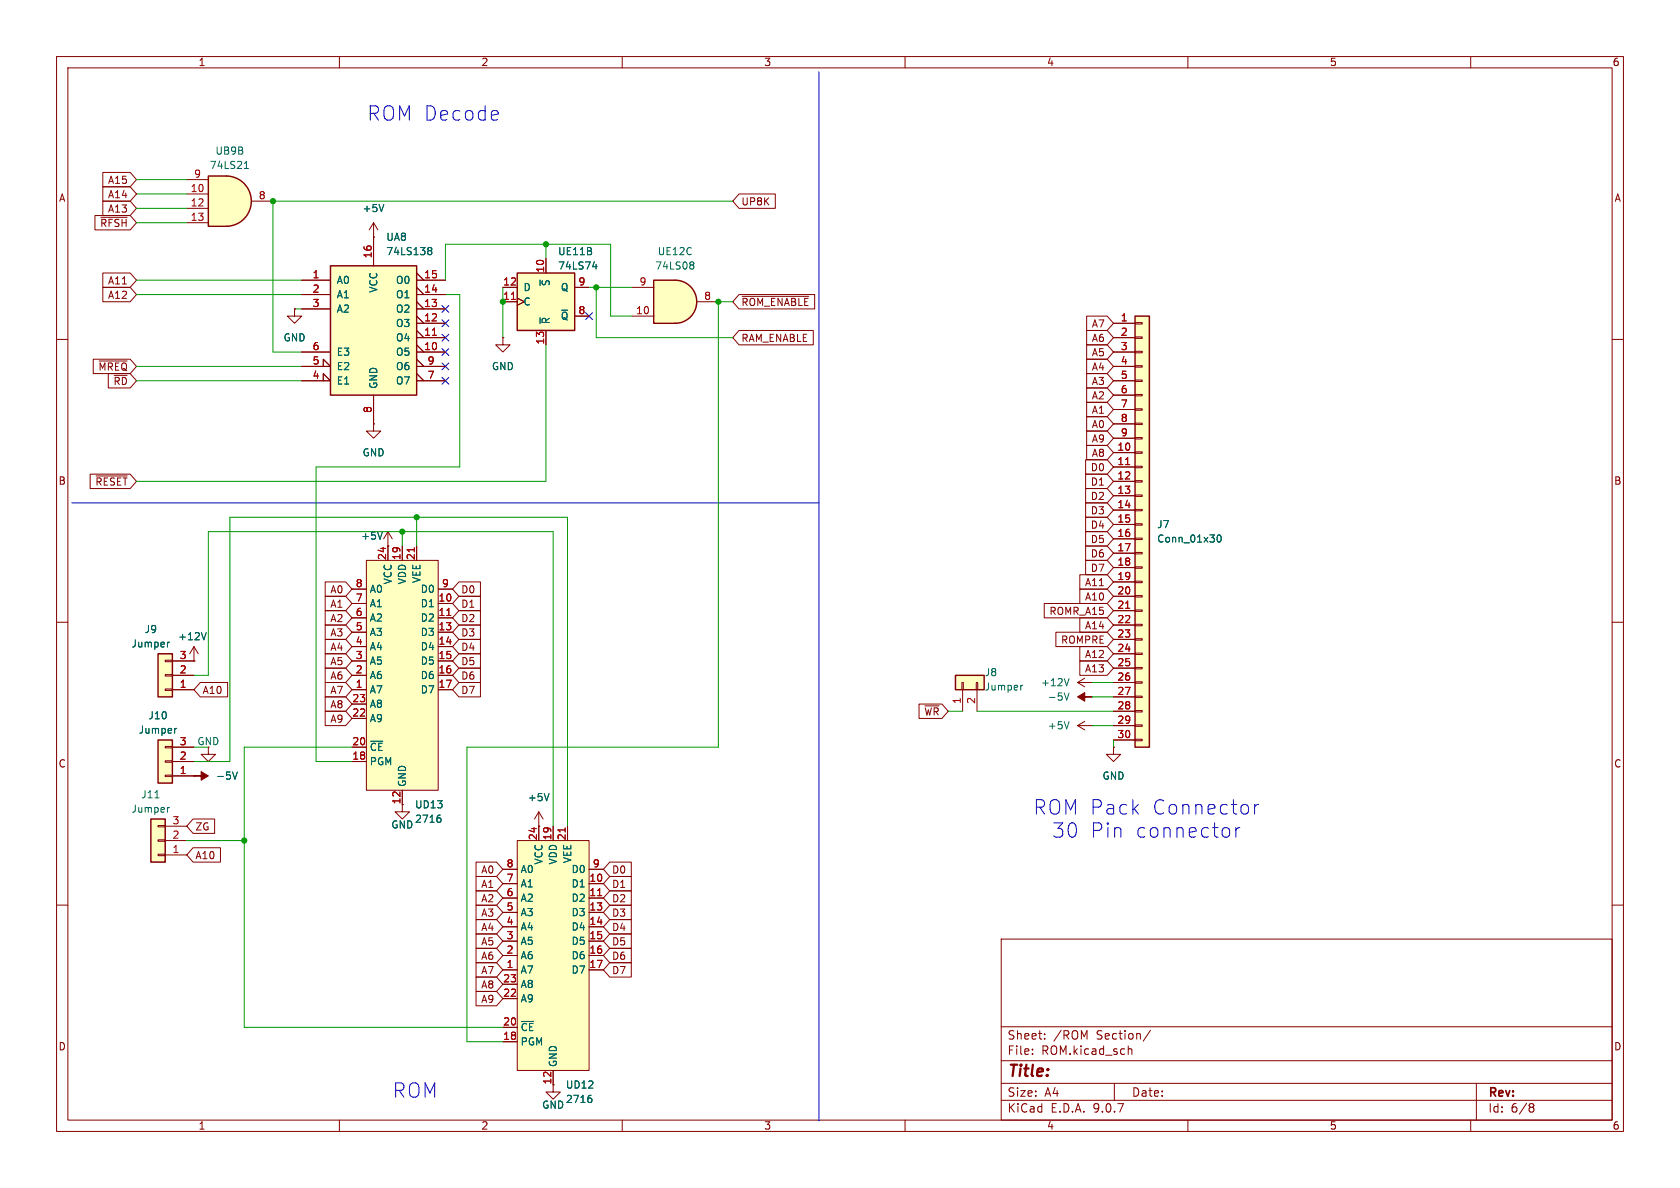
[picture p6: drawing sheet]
<svg xmlns="http://www.w3.org/2000/svg" width="297mm" height="210mm" viewBox="0 0 297 210" stroke-linecap="round" stroke-linejoin="round" font-family="sans-serif">
<g fill="none" stroke="#840000" stroke-width=".18">
<path d="M10 10h277v190h-277zM12 12h273v186h-273zM60 10v2M110 10v2M160 10v2M210 10v2M260 10v2M10 60h2M285 60h2M10 110h2M285 110h2M10 160h2"/>
<path d="M177 166h108v32h-108zM285 160h2M60 198v2M110 198v2M160 198v2M177 194.5h108M177 191.5h108M177 187.5h108M177 181.5h108M182.5 186.3v.1M182.5 185.5v.1M184.7 183.6v.1"/>
<path d="M184.7 182.8v.1M197 191.5v3M199.5 184.9v1.5M199.5 185.5l.2-.1 .3 .1 .1 .9M203.4 182.1l-1.3 2M210 198v2M260 198v2M261 191.5v6.5M270.6 195.1l.4 .1 .2 .2-.3 .3M270.6 195.7h.3M270.9 195.7l.2 .2 .1 .4-.2 .2-.4 .1"/>
</g>
<path d="M27.9 130.8h2.6v7.6h-2.6z" fill="#ffffc2"/>
<path d="M27.9 130.8h2.6v7.6h-2.6z" fill="none" stroke="#840000" stroke-width=".25"/>
<path d="M29.2 137h1.3v.3h-1.3zM29.2 134.5h1.3v.2h-1.3zM29.2 132h1.3v.2h-1.3zM30.5 137.2h3.8M30.5 134.6h3.8M30.5 132.1h3.8" fill="none" stroke="#840000" stroke-width=".18"/>
<path d="M31.2 128.8l-.3 .1" fill="none" stroke="#006464" stroke-width=".18"/>
<path d="M64.8 99.1h12.7v40.6h-12.7z" fill="#ffffc2"/>
<g fill="none" stroke="#840000" stroke-width=".18">
<path d="M52.1 54.6v1.3h1.2l-1.2 1.3-1.3-1.3h1.3M52.1 54.6h.1M88.9 59.7v1.3h1.3l-1.3 1.2-1.3-1.2h1.3M88.9 59.7h.1M64.8 99.1h12.7v40.6h-12.7zM68.6 96.5v2.6M71.1 96.5v2.6M73.7 96.5v2.6M62.2 104.1h2.6M62.2 106.7h2.6M62.2 109.2h2.6M62.2 111.8h2.6"/>
<path d="M62.2 114.3h2.6M62.2 116.8h2.6M62.2 119.4h2.6M77.5 104.1h2.5M77.5 106.7h2.5M77.5 109.2h2.5M77.5 111.8h2.5M77.5 114.3h2.5M77.5 116.8h2.5M77.5 119.4h2.5M62.2 121.9h2.6M62.2 124.5h2.6"/>
<path d="M62.2 127h2.6M62.2 132.1h2.6M62.2 134.6h2.6M71.1 139.7v2.5M77.5 121.9h2.5"/>
</g>
<path d="M73.2 96.8v.7M79 108.8h.7" fill="none" stroke="#a90000" stroke-width=".18"/>
<path d="M77.6 144.1h.2M77.7 144.6l.3 .2v.3l-.3 .3" fill="none" stroke="#006464" stroke-width=".18"/>
<path d="M40 31.1a4.4 4.4 0 0 1 4.4 4.5 4.4 4.4 0 0 1-4.4 4.4z" fill="#ffffc2" stroke="#ffffc2" stroke-width=".18"/>
<path d="M36.8 31.1h3.2v8.9h-3.2z" fill="#ffffc2"/>
<path d="M36.8 31.1h3.2a4.4 4.4 0 0 1 4.4 4.5 4.4 4.4 0 0 1-4.4 4.4h-3.2z" fill="none" stroke="#840000" stroke-width=".25"/>
<g fill="none" stroke="#840000" stroke-width=".18">
<path d="M33 31.8h3.8M33 34.3h3.8M33 36.8h3.8M33 39.4h3.8M44.4 35.6h3.9M66 74.9v1.3h1.3l-1.3 1.3-1.2-1.3h1.2M66 74.9h.1M191.8 119.9l-1.3 .8M190.5 128.3l1.3 .7M190.5 128.3h2.5M190.5 120.7l1.3 .7M190.5 120.7h2.5"/>
<path d="M191.8 127.5l-1.3 .8M193 128.3h.1M193 123.2h.1M193 120.7h.1M196.8 132.1v1.3h1.3l-1.3 1.2-1.2-1.2h1.2M196.8 132.1h.1M95.2 146.1h.1M95.2 143.5l-.7 1.3M95.2 143.5l.8 1.3M95.2 143.5v2.6M97.8 191.8v1.2h1.3l-1.3 1.3-1.3-1.3h1.3"/>
</g>
<path d="M43.2 29.8h.7M43.3 28.8l.3-.3v1.3M189 120l-.4 1.2M188.2 122.5l.4 1.3 .4-1.3M189 127.6l-.4 1.2M97.1 140.3l-.5 1.2" fill="none" stroke="#006464" stroke-width=".18"/>
<path d="M190.5 123.2l1.3-.8v.8h1.2h-1.2v.8z" fill="#840000" stroke="#840000" stroke-width=".18"/>
<path d="M91.4 48.3h10.2v10.1h-10.2z" fill="#ffffc2"/>
<path d="M91.4 48.3h10.2v10.1h-10.2z" fill="none" stroke="#840000" stroke-width=".25"/>
<path d="M88.9 50.8h2.5M88.9 53.3h2.5M91.4 52.7l1.3 .6-1.3 .7M96.5 45.7v2.6M96.5 58.4v2.6M101.6 50.8h2.5M101.6 55.9h2.5" fill="none" stroke="#840000" stroke-width=".18"/>
<path d="M90.4 52.9h.7" fill="none" stroke="#a90000" stroke-width=".18"/>
<path d="M95.5 56.2v1M104.8 47.1h.8M105.4 46.7v.9" fill="none" stroke="#006464" stroke-width=".18"/>
<path d="M168.9 119.4h5.1v2.5h-5.1z" fill="#ffffc2"/>
<path d="M168.9 119.4h5.1v2.5h-5.1z" fill="none" stroke="#840000" stroke-width=".25"/>
<path d="M34.3 137.2h.1M170.1 120.7h.2v1.2h-.2zM170.2 121.9v3.8M172.6 120.7h.2v1.2h-.2zM172.7 121.9v3.8" fill="none" stroke="#840000" stroke-width=".18"/>
<path d="M41.1 136.5l.4 1.2 .5-1.2M180.8 121.1l-.3 .2" fill="none" stroke="#006464" stroke-width=".18"/>
<path d="M34.3 137.2h1.3v-.8l1.2 .8-1.2 .7v-.7z" fill="#840000" stroke="#840000" stroke-width=".18"/>
<path d="M91.4 148.6h12.7v40.6h-12.7z" fill="#ffffc2"/>
<g fill="none" stroke="#840000" stroke-width=".18">
<path d="M36.8 132.1v1.3h1.3l-1.3 1.2-1.2-1.2h1.2M88.9 153.7h2.5M88.9 156.2h2.5M88.9 158.8h2.5M91.4 148.6h12.7v40.6h-12.7zM95.2 146.1v2.5M97.8 146.1v2.5M100.3 146.1v2.5M104.1 153.7h2.6M104.1 156.2h2.6M104.1 158.8h2.6M88.9 161.3h2.5"/>
<path d="M88.9 163.8h2.5M88.9 166.4h2.5M88.9 168.9h2.5M88.9 171.5h2.5M88.9 174h2.5M88.9 176.5h2.5M104.1 161.3h2.6M104.1 163.8h2.6M104.1 166.4h2.6M104.1 168.9h2.6M104.1 171.5h2.6M88.9 181.6h2.5"/>
<path d="M88.9 184.2h2.5M97.8 189.2v2.6"/>
</g>
<path d="M99.9 146.4v.7M105.7 158.3h.7" fill="none" stroke="#a90000" stroke-width=".18"/>
<path d="M104.3 193.6h.2M104.4 194.1l.2 .2v.3l-.2 .3" fill="none" stroke="#006464" stroke-width=".18"/>
<path d="M119.4 49.5a3.8 3.8 0 0 1 3.8 3.8 3.8 3.8 0 0 1-3.8 3.9z" fill="#ffffc2" stroke="#ffffc2" stroke-width=".18"/>
<path d="M115.6 49.5h3.8v7.7h-3.8z" fill="#ffffc2"/>
<path d="M115.6 49.5h3.8a3.8 3.8 0 0 1 3.8 3.8 3.8 3.8 0 0 1-3.8 3.9h-3.8z" fill="none" stroke="#840000" stroke-width=".25"/>
<path d="M111.8 50.8h3.8M111.8 55.9h3.8M123.2 53.3h3.8" fill="none" stroke="#840000" stroke-width=".18"/>
<path d="M122.2 46.3h.2l.3 .2-.3 .3M122.2 46.8h.2M122.4 46.8l.3 .3v.2l-.2 .2-.3 .1" fill="none" stroke="#006464" stroke-width=".18"/>
<path d="M27.9 115.6h2.6v7.6h-2.6z" fill="#ffffc2"/>
<path d="M27.9 115.6h2.6v7.6h-2.6z" fill="none" stroke="#840000" stroke-width=".25"/>
<path d="M29.2 119.3h1.3v.2h-1.3zM29.2 116.7h1.3v.3h-1.3zM30.5 119.4h3.8M30.5 116.8h3.8M34.3 116.8h.1M34.3 114.3l-.8 1.3M34.3 114.3l.8 1.3M34.3 114.3v2.5M29.2 121.8h1.3v.2h-1.3zM30.5 121.9h3.8" fill="none" stroke="#840000" stroke-width=".18"/>
<path d="M30 113.5l-.3 .1M36.5 111.8l-.5 1.3" fill="none" stroke="#006464" stroke-width=".18"/>
<path d="M26.7 144.8h2.5v7.6h-2.5z" fill="#ffffc2"/>
<path d="M26.7 144.8h2.5v7.6h-2.5z" fill="none" stroke="#840000" stroke-width=".25"/>
<path d="M27.9 151h1.3v.3h-1.3zM27.9 148.5h1.3v.2h-1.3zM27.9 145.9h1.3v.3h-1.3zM29.2 151.1h3.8M29.2 148.6h3.8M29.2 146.1h3.8M71.1 142.2v1.3h1.3l-1.3 1.3-1.3-1.3h1.3" fill="none" stroke="#840000" stroke-width=".18"/>
<path d="M27.4 141h.7M30 142.7l-.3 .2" fill="none" stroke="#006464" stroke-width=".18"/>
<path d="M58.4 47h15.3v22.9h-15.3z" fill="#ffffc2"/>
<path d="M58.4 47h15.3v22.9h-15.3z" fill="none" stroke="#840000" stroke-width=".25"/>
<g fill="none" stroke="#840000" stroke-width=".18">
<path d="M53.3 49.5h5.1M53.3 52.1h5.1M53.3 54.6h5.1M66 41.9v5.1M73.7 49.5h5M73.7 52.1h5M73.7 54.6h5M73.7 48.3l1.2 1.2M73.7 50.8l1.2 1.3M73.7 53.3l1.2 1.3M73.7 57.2h5M73.7 55.9l1.2 1.3"/>
<path d="M73.7 59.7h5M73.7 58.4l1.2 1.3M53.3 64.8h5.1l-1.3-1.3v1.3M53.3 67.3h5.1l-1.3-1.3v1.3M53.3 62.2h5.1M66 69.9v5M73.7 62.2h5M73.7 64.8h5M73.7 67.3h5M73.7 61l1.2 1.2M73.7 63.5l1.2 1.3M73.7 66l1.2 1.3"/>
<path d="M68.6 96.5h.1M68.6 94l-.8 1.3M68.6 94l.7 1.3M68.6 94v2.5"/>
</g>
<path d="M76.4 59.3h.8" fill="none" stroke="#a90000" stroke-width=".18"/>
<path d="M75.7 44.2l.2 .1M75.7 43.8h.4l.2 .1v.2l-.2 .2M75.9 44.3h.2M75.9 44.3l-.2 .1M76.1 44.3l.2 .2v.4l-.2 .1h-.4M67.6 94.1l-.4 1.2" fill="none" stroke="#006464" stroke-width=".18"/>
<path d="M200.7 55.9h2.5v76.2h-2.5z" fill="#ffffc2"/>
<path d="M200.7 55.9h2.5v76.2h-2.5z" fill="none" stroke="#840000" stroke-width=".25"/>
<g fill="none" stroke="#840000" stroke-width=".18">
<path d="M16.8 38.1h6.2l1.1 1.3-1.1 1.2h-6.2zM17.8 38.4h4.7M18.2 35.6h4.8l1.1 1.2-1.1 1.3h-4.8zM18.2 33h4.8l1.1 1.3-1.1 1.3h-4.8zM18.2 30.5h4.8l1.1 1.3-1.1 1.2h-4.8zM66 39.4l-.7 1.2M66 39.4l.8 1.2M66 39.4v7.6M130.7 34.3h6.4v2.5h-6.4l-1.2-1.2zM18.2 50.8h4.8l1.1 1.3-1.1 1.2h-4.8zM18.2 48.3h4.8l1.1 1.2-1.1 1.3h-4.8zM52.1 54.6h.1"/>
<path d="M53.3 49.5h5.1M53.3 52.1h5.1M53.3 54.6h5.1M66 41.9h.1M73.7 57.2h5M73.7 59.7h5M73.7 49.5h5M73.7 52.1h5M73.7 54.6h5M73.7 48.3l1.2 1.2M73.7 50.8l1.2 1.3M73.7 53.3l1.2 1.3"/>
<path d="M73.7 55.9l1.2 1.3M73.7 58.4l1.2 1.3M88.9 59.7h.1M88.9 50.8h2.5M88.9 53.3h2.5M91.4 52.7l1.3 .6-1.3 .7M96.5 45.7v2.6M96.5 58.4v2.6M101.6 50.8h2.5M101.6 55.9h2.5M130.7 58.4h13.1v2.6h-13.1l-1.2-1.3zM130.7 52.1h13.3v2.5h-13.3l-1.2-1.3z"/>
<path d="M131.2 52.4h11.8M192.1 55.9h3.6l1.1 1.3-1.1 1.2h-3.6zM192.1 58.4h3.6l1.1 1.3-1.1 1.3h-3.6zM196.8 57.2h3.9M196.8 59.7h3.9M200.7 57h1.2v.3h-1.2zM200.7 59.6h1.2v.2h-1.2zM16.5 63.5h6.5l1.1 1.3-1.1 1.2h-6.5zM17.5 63.8h5M19.1 66h3.9l1.1 1.3-1.1 1.3h-3.9zM53.3 64.8h5.1l-1.3-1.3v1.3M53.3 67.3h5.1l-1.3-1.3v1.3"/>
<path d="M53.3 62.2h5.1M66 74.9h.1M66 69.9v5M73.7 62.2h5M73.7 64.8h5M73.7 67.3h5M73.7 61l1.2 1.2M73.7 63.5l1.2 1.3M73.7 66l1.2 1.3M192.1 76.2h3.6l1.1 1.3-1.1 1.2h-3.6zM192.1 78.7h3.6l1.1 1.3-1.1 1.3h-3.6zM192.1 66h3.6l1.1 1.3-1.1 1.3h-3.6z"/>
<path d="M192.1 61h3.6l1.1 1.2-1.1 1.3h-3.6zM192.1 68.6h3.6l1.1 1.3-1.1 1.2h-3.6zM192.1 63.5h3.6l1.1 1.3-1.1 1.2h-3.6zM192.1 71.1h3.6l1.1 1.3-1.1 1.3h-3.6zM192.1 73.7h3.6l1.1 1.2-1.1 1.3h-3.6zM196.8 62.2h3.9M196.8 64.8h3.9M196.8 67.3h3.9M196.8 69.9h3.9M196.8 72.4h3.9M196.8 74.9h3.9M196.8 77.5h3.9"/>
<path d="M200.7 62.1h1.2v.3h-1.2zM200.7 64.6h1.2v.3h-1.2zM200.7 67.2h1.2v.2h-1.2zM200.7 69.7h1.2v.3h-1.2zM200.7 72.3h1.2v.2h-1.2zM200.7 74.8h1.2v.3h-1.2zM200.7 77.3h1.2v.3h-1.2zM200.7 79.9h1.2v.2h-1.2zM15.9 83.8h7.1l1.1 1.3-1.1 1.3h-7.1zM17 84.1h5.5M68.6 96.5h.1M68.6 96.5v2.6"/>
<path d="M71.1 96.5v2.6M73.7 96.5v2.6M191.9 91.4h3.8l1.1 1.3-1.1 1.3h-3.8zM191.9 83.8h3.8l1.1 1.3-1.1 1.3h-3.8zM191.9 96.5h3.8l1.1 1.3-1.1 1.3h-3.8zM191.9 99.1h3.8l1.1 1.2-1.1 1.3h-3.8zM191.9 86.4h3.8l1.1 1.2-1.1 1.3h-3.8zM191.9 88.9h3.8l1.1 1.3-1.1 1.2h-3.8zM191.9 81.3h3.8l1.1 1.3-1.1 1.2h-3.8zM191.9 94h3.8l1.1 1.3-1.1 1.2h-3.8zM196.8 80h3.9M196.8 82.6h3.9"/>
<path d="M196.8 85.1h3.9M196.8 87.6h3.9M196.8 90.2h3.9M196.8 92.7h3.9M196.8 95.3h3.9M196.8 97.8h3.9M200.7 82.4h1.2v.3h-1.2zM200.7 85h1.2v.2h-1.2zM200.7 87.5h1.2v.3h-1.2zM200.7 90h1.2v.3h-1.2zM200.7 92.6h1.2v.2h-1.2zM200.7 95.1h1.2v.3h-1.2z"/>
<path d="M200.7 97.7h1.2v.2h-1.2zM30.5 119.4h3.8M30.5 116.8h3.8M34.3 116.8h.1M57.5 113h3.6l1.1 1.3-1.1 1.3h-3.6zM57.5 118.1h3.6l1.1 1.3-1.1 1.3h-3.6zM57.5 115.6h3.6l1.1 1.2-1.1 1.3h-3.6zM57.5 107.9h3.6l1.1 1.3-1.1 1.3h-3.6zM57.5 110.5h3.6l1.1 1.3-1.1 1.2h-3.6zM57.5 102.9h3.6l1.1 1.2-1.1 1.3h-3.6zM57.5 105.4h3.6l1.1 1.3-1.1 1.3h-3.6zM62.2 119.4h2.6"/>
<path d="M62.2 116.8h2.6M62.2 104.1h2.6M62.2 106.7h2.6M62.2 109.2h2.6M62.2 111.8h2.6M62.2 114.3h2.6M77.5 119.4h2.5M77.5 116.8h2.5M77.5 104.1h2.5M77.5 106.7h2.5M77.5 109.2h2.5M77.5 111.8h2.5"/>
<path d="M77.5 114.3h2.5M81.1 118.1h3.8v2.6h-3.8l-1.1-1.3zM81.1 105.4h3.8v2.6h-3.8l-1.1-1.3zM81.1 107.9h3.8v2.6h-3.8l-1.1-1.3zM81.1 110.5h3.8v2.5h-3.8l-1.1-1.2zM81.1 102.9h3.8v2.5h-3.8l-1.1-1.3zM81.1 113h3.8v2.6h-3.8l-1.1-1.3zM81.1 115.6h3.8v2.5h-3.8l-1.1-1.3zM184.6 106.7h11.1l1.1 1.3-1.1 1.2h-11.1zM186.7 111.8h9l1.1 1.2-1.1 1.3h-9zM190.9 101.6h4.8l1.1 1.3-1.1 1.2h-4.8zM190.9 109.2h4.8l1.1 1.3-1.1 1.3h-4.8z"/>
<path d="M190.9 114.3h4.8l1.1 1.3-1.1 1.2h-4.8zM190.9 116.8h4.8l1.1 1.3-1.1 1.3h-4.8zM190.9 104.1h4.8l1.1 1.3-1.1 1.3h-4.8zM196.8 100.3h3.9M196.8 102.9h3.9M196.8 105.4h3.9M196.8 108h3.9M196.8 110.5h3.9M196.8 113h3.9M196.8 115.6h3.9M196.8 118.1h3.9M200.7 100.2h1.2v.3h-1.2z"/>
<path d="M200.7 102.7h1.2v.3h-1.2zM200.7 105.3h1.2v.2h-1.2zM200.7 107.8h1.2v.3h-1.2zM200.7 110.4h1.2v.2h-1.2zM200.7 112.9h1.2v.3h-1.2zM200.7 115.4h1.2v.3h-1.2zM200.7 118h1.2v.2h-1.2zM30.5 121.9h3.8M30.5 137.2h3.8M30.5 134.6h3.8M30.5 132.1h3.8M34.3 137.2h.1"/>
<path d="M35.4 120.6h4.8v2.6h-4.8l-1.1-1.3zM57.5 123.2h3.6l1.1 1.3-1.1 1.2h-3.6zM57.5 120.6h3.6l1.1 1.3-1.1 1.3h-3.6zM57.5 125.7h3.6l1.1 1.3-1.1 1.3h-3.6zM62.2 121.9h2.6M62.2 134.6h2.6M62.2 132.1h2.6M62.2 124.5h2.6M62.2 127h2.6M71.1 139.7v2.5M77.5 121.9h2.5M81.1 120.6h3.8v2.6h-3.8l-1.1-1.3z"/>
<path d="M162.5 124.5h4l1.1 1.2-1.1 1.3h-4zM163.5 124.8h2.5M196.8 132.1h.1M196.8 120.7h3.9M196.8 123.2h3.9M196.8 125.7h3.9M196.8 128.3h3.9M196.8 130.8h3.9M200.7 120.5h1.2v.3h-1.2zM200.7 123.1h1.2v.2h-1.2zM200.7 125.6h1.2v.3h-1.2zM200.7 128.1h1.2v.3h-1.2z"/>
<path d="M200.7 130.7h1.2v.2h-1.2zM34.1 144.8h3.8v2.5h-3.8l-1.1-1.2zM34.1 149.9h4.9v2.5h-4.9l-1.1-1.3zM84.2 157.5h3.6l1.1 1.3-1.1 1.2h-3.6zM84.2 152.4h3.6l1.1 1.3-1.1 1.2h-3.6zM84.2 154.9h3.6l1.1 1.3-1.1 1.3h-3.6zM88.9 153.7h2.5M88.9 156.2h2.5M88.9 158.8h2.5M95.2 146.1h.1M95.2 146.1v2.5M97.8 146.1v2.5"/>
<path d="M100.3 146.1v2.5M104.1 153.7h2.6M104.1 156.2h2.6M104.1 158.8h2.6M107.8 157.5h3.8v2.5h-3.8l-1.1-1.2zM107.8 154.9h3.8v2.6h-3.8l-1.1-1.3zM107.8 152.4h3.8v2.5h-3.8l-1.1-1.2zM84.2 160h3.6l1.1 1.3-1.1 1.3h-3.6zM84.2 162.6h3.6l1.1 1.2-1.1 1.3h-3.6zM84.2 167.6h3.6l1.1 1.3-1.1 1.3h-3.6zM84.2 175.3h3.6l1.1 1.2-1.1 1.3h-3.6zM84.2 172.7h3.6l1.1 1.3-1.1 1.3h-3.6z"/>
<path d="M84.2 165.1h3.6l1.1 1.3-1.1 1.2h-3.6zM84.2 170.2h3.6l1.1 1.3-1.1 1.2h-3.6zM88.9 161.3h2.5M88.9 163.8h2.5M88.9 166.4h2.5M88.9 168.9h2.5M88.9 171.5h2.5M88.9 174h2.5M88.9 176.5h2.5M104.1 161.3h2.6M104.1 163.8h2.6M104.1 166.4h2.6"/>
<path d="M104.1 168.9h2.6M104.1 171.5h2.6M107.8 170.2h3.8v2.5h-3.8l-1.1-1.2zM107.8 160h3.8v2.6h-3.8l-1.1-1.3zM107.8 167.6h3.8v2.6h-3.8l-1.1-1.3zM107.8 165.1h3.8v2.5h-3.8l-1.1-1.2zM107.8 162.6h3.8v2.5h-3.8l-1.1-1.3zM88.9 181.6h2.5M88.9 184.2h2.5M97.8 189.2v2.6"/>
</g>
<path d="M76.4 59.3h.8M90.4 52.9h.7M73.2 96.8v.7M199 82.1h.7M79 108.8h.7M199 107.5h.7M99.9 146.4v.7M105.7 158.3h.7" fill="none" stroke="#a90000" stroke-width=".18"/>
<g fill="none" stroke="#006464" stroke-width=".18">
<path d="M67.9 36.1l-.5 1.3M75.7 44.2l.2 .1M75.7 43.8h.4l.2 .1v.2l-.2 .2M75.9 44.3h.2M75.9 44.3l-.2 .1M76.1 44.3l.2 .2v.4l-.2 .1h-.4M95.5 56.2v1M104.8 47.1h.8M105.4 46.7v.9M67.6 94.1l-.4 1.2M215.3 94.7l.2-.1a.68 .68 0 0 1 .4 .6 .68 .68 0 0 1-.4 .6l-.2-.1-.1-.4zM30 113.5l-.3 .1"/>
<path d="M36.5 111.8l-.5 1.3M31.2 128.8l-.3 .1M41.1 136.5l.4 1.2 .5-1.2M77.6 144.1h.2M77.7 144.6l.3 .2v.3l-.3 .3M97.1 140.3l-.5 1.2M104.3 193.6h.2M104.4 194.1l.2 .2v.3l-.2 .3"/>
</g>
<path d="M144.8 12.7v185.4M12.7 88.9h132.1M218.5 146.3v1.7M219.2 146.3a.65 .65 0 0 0-.7 .5M221.8 142.2v1.7M222.5 142.2a.65 .65 0 0 0-.7 .5" fill="none" stroke="#0000c2" stroke-width=".18"/>
<g fill="none" stroke="#009600" stroke-width=".18">
<path d="M24.1 31.8h8.9M24.1 34.3h8.9M24.1 39.4h8.9M24.1 36.8h8.9M129.5 35.6h-81.2v26.6h5M24.1 52.1h29.2M24.1 49.5h29.2M52.1 54.6h1.2M78.7 52.1h2.6v30.5h-25.4v52h6.3M78.7 49.5v-6.3h29.2v12.7h3.9M88.9 50.8v8.9M96.5 43.2v2.5"/>
<path d="M104.1 50.8h7.7M105.4 50.8v8.9h24.1M129.5 53.3h-2.5v78.8h-44.5v52.1h6.4M24.1 64.8h29.2M24.1 67.3h29.2M96.5 61v24.1h-72.4M71.1 94v2.5M73.7 91.4v5.1M34.3 119.4h2.5v-25.4h61v52.1M34.3 134.6h6.3v-43.2h59.7v54.7M62.2 132.1h-19v49.5h45.7M167.6 125.7h2.6"/>
<path d="M172.7 125.7h24.1M193 123.2h3.8M193 128.3h3.8M193 120.7h3.8M196.8 130.8v1.3M33 148.6h10.2"/>
</g>
<g fill="none" stroke="#000084" stroke-width=".18">
<path d="M78.1 54l1.2 1.2M78.1 59.1l1.2 1.2M78.1 56.5l1.2 1.3M79.3 54l-1.2 1.2M79.3 59.1l-1.2 1.2M79.3 56.5l-1.2 1.3M103.5 55.3l1.2 1.2M104.7 55.3l-1.2 1.2M78.1 61.6l1.2 1.2M78.1 64.2l1.2 1.2M78.1 66.7l1.2 1.2M79.3 61.6l-1.2 1.2"/>
<path d="M79.3 64.2l-1.2 1.2M79.3 66.7l-1.2 1.2"/>
</g>
<g fill="#009600" stroke="#009600" stroke-width=".18">
<circle cx="43.2" cy="148.6" r=".46"/>
<circle cx="71.1" cy="94" r=".46"/>
<circle cx="73.7" cy="91.4" r=".46"/>
<circle cx="96.5" cy="43.2" r=".46"/>
<circle cx="88.9" cy="53.3" r=".46"/>
<circle cx="105.4" cy="50.8" r=".46"/>
<circle cx="48.3" cy="35.6" r=".46"/>
<circle cx="127" cy="53.3" r=".46"/>
</g>
<g font-size="3.5" fill="#0000c2">
<text x="64.9" y="21.6">ROM Decode</text>
<text x="182.6" y="144.2">ROM Pack</text>
<text x="186" y="148.3">30</text>
<text x="192.7" y="148.3">Pin</text>
<text x="200.6" y="148.3">connector</text>
<text x="203.6" y="144.2">Connector</text>
<text x="69.4" y="194.3">ROM</text>
</g>
<text font-size="2.8" fill="#840000" x="178" y="190.9">Title:</text>
<g font-size="2.1" fill="#840000">
<text x="178" y="184">Sheet:</text>
<text x="186.2" y="184">/ROM</text>
<text x="193.9" y="184">Section/</text>
<text x="178" y="186.7">File:</text>
<text x="184.1" y="186.7">ROM.kicad_sch</text>
<text x="178" y="196.9">KiCad</text>
<text x="178" y="194.1">Size:</text>
<text x="184.7" y="194.1">A4</text>
<text x="185.7" y="196.9">E.D.A.</text>
<text x="193.3" y="196.9">9.0.7</text>
<text x="200" y="194.1">Date:</text>
<text x="263" y="194.3">Rev:</text>
<text x="263" y="196.9">Id:</text>
<text x="267.1" y="196.9">6/8</text>
</g>
<g font-size="1.8" fill="#840000">
<text x="35" y="11.9">1</text>
<text x="85" y="11.9">2</text>
<text x="135" y="11.9">3</text>
<text x="185" y="11.9">4</text>
<text x="235" y="11.9">5</text>
<text x="285" y="11.9">6</text>
<text x="10.3" y="35.9">A</text>
<text x="19" y="35.2">A14</text>
<text x="19" y="32.7">A15</text>
<text x="285.3" y="35.9">A</text>
<text x="17.6" y="40.3">~{RFSH}</text>
<text x="19" y="37.8">A13</text>
<text x="131" y="36.5">UP8K</text>
<text x="19" y="53">A12</text>
<text x="19" y="50.5">A11</text>
<text x="131" y="54.3">~{ROM_ENABLE}</text>
<text x="192.9" y="58.1">A7</text>
<text x="17.3" y="65.7">~{MREQ}</text>
<text x="131" y="60.6">RAM_ENABLE</text>
<text x="192.9" y="63.2">A5</text>
<text x="192.9" y="65.7">A4</text>
<text x="192.9" y="60.6">A6</text>
<text x="20" y="68.3">~{RD}</text>
<text x="192.9" y="68.3">A3</text>
<text x="192.9" y="70.8">A2</text>
<text x="192.9" y="73.3">A1</text>
<text x="192.9" y="75.9">A0</text>
<text x="192.7" y="83.5">D0</text>
<text x="192.9" y="78.4">A9</text>
<text x="192.9" y="81">A8</text>
<text x="10.3" y="85.9">B</text>
<text x="16.8" y="86">~{RESET}</text>
<text x="192.7" y="86">D1</text>
<text x="192.7" y="88.6">D2</text>
<text x="285.3" y="85.9">B</text>
<text x="192.7" y="93.7">D4</text>
<text x="192.7" y="91.1">D3</text>
<text x="192.7" y="98.7">D6</text>
<text x="192.7" y="101.3">D7</text>
<text x="192.7" y="96.2">D5</text>
<text x="58.3" y="105.1">A0</text>
<text x="58.3" y="107.6">A1</text>
<text x="81.4" y="107.6">D1</text>
<text x="81.4" y="105.1">D0</text>
<text x="191.7" y="103.8">A11</text>
<text x="191.7" y="106.4">A10</text>
<text x="58.3" y="110.2">A2</text>
<text x="58.3" y="112.7">A3</text>
<text x="81.4" y="110.2">D2</text>
<text x="81.4" y="112.7">D3</text>
<text x="185.4" y="108.9">ROMR_A15</text>
<text x="187.5" y="114">ROMPRE</text>
<text x="191.7" y="111.4">A14</text>
<text x="58.3" y="115.3">A4</text>
<text x="58.3" y="117.8">A5</text>
<text x="81.4" y="115.3">D4</text>
<text x="81.4" y="117.8">D5</text>
<text x="191.7" y="116.5">A12</text>
<text x="191.7" y="119.1">A13</text>
<text x="35.7" y="122.9">A10</text>
<text x="58.3" y="120.3">A6</text>
<text x="58.3" y="125.4">A8</text>
<text x="58.3" y="122.9">A7</text>
<text x="81.4" y="120.3">D6</text>
<text x="81.4" y="122.9">D7</text>
<text x="58.3" y="128">A9</text>
<text x="163.3" y="126.7">~{WR}</text>
<text x="10.3" y="135.9">C</text>
<text x="285.3" y="135.9">C</text>
<text x="34.4" y="147">ZG</text>
<text x="34.4" y="152.1">A10</text>
<text x="85" y="154.6">A0</text>
<text x="108.1" y="154.6">D0</text>
<text x="85" y="159.7">A2</text>
<text x="85" y="157.2">A1</text>
<text x="108.1" y="159.7">D2</text>
<text x="108.1" y="157.2">D1</text>
<text x="85" y="162.2">A3</text>
<text x="85" y="164.8">A4</text>
<text x="85" y="167.3">A5</text>
<text x="108.1" y="162.2">D3</text>
<text x="108.1" y="167.3">D5</text>
<text x="108.1" y="164.8">D4</text>
<text x="85" y="169.9">A6</text>
<text x="85" y="172.4">A7</text>
<text x="108.1" y="172.4">D7</text>
<text x="108.1" y="169.9">D6</text>
<text x="85" y="177.5">A9</text>
<text x="85" y="174.9">A8</text>
<text x="10.3" y="185.9">D</text>
<text x="285.3" y="185.9">D</text>
<text x="97.5" y="191.8" transform="rotate(-90 97.5 191.8)">12</text>
<text x="35" y="199.9">1</text>
<text x="85" y="199.9">2</text>
<text x="135" y="199.9">3</text>
<text x="185" y="199.9">4</text>
<text x="235" y="199.9">5</text>
<text x="285" y="199.9">6</text>
</g>
<g font-size="1.8" fill="#006464">
<text x="38" y="27.5">UB9B</text>
<text x="37" y="30.1">74LS21</text>
<text x="64" y="37.7">+5V</text>
<text x="68.2" y="45.3">74LS138</text>
<text x="68.2" y="42.8">UA8</text>
<text x="98.6" y="45.3">UE11B</text>
<text x="98.6" y="47.9">74LS74</text>
<text x="115.7" y="47.9">74LS08</text>
<text x="116.2" y="45.3">UE12C</text>
<text x="59.4" y="50.4">A0</text>
<text x="59.4" y="52.9">A1</text>
<text x="66.9" y="51.8" transform="rotate(-90 66.9 51.8)">VCC</text>
<text x="69.9" y="50.4">O0</text>
<text x="69.9" y="52.9">O1</text>
<text x="92.5" y="51.7">D</text>
<text x="97.4" y="50.7" transform="rotate(-90 97.4 50.7)">~{S}</text>
<text x="99.1" y="51.7">Q</text>
<text x="59.4" y="55.5">A2</text>
<text x="69.9" y="55.5">O2</text>
<text x="69.9" y="58">O3</text>
<text x="92.5" y="54.2">C</text>
<text x="97.4" y="57.4" transform="rotate(-90 97.4 57.4)">~{R}</text>
<text x="99.1" y="56.7">~{Q}</text>
<text x="50" y="60.6">GND</text>
<text x="59.4" y="63.1">E3</text>
<text x="59.4" y="65.6">E2</text>
<text x="69.9" y="60.6">O4</text>
<text x="69.9" y="63.1">O5</text>
<text x="69.9" y="65.6">O6</text>
<text x="86.9" y="65.6">GND</text>
<text x="59.4" y="68.2">E1</text>
<text x="66.9" y="68.8" transform="rotate(-90 66.9 68.8)">GND</text>
<text x="69.9" y="68.2">O7</text>
<text x="64" y="80.9">GND</text>
<text x="63.7" y="95.6">+5V</text>
<text x="204.5" y="93.6">J7</text>
<text x="204.5" y="96.1">Conn_01x30</text>
<text x="65.3" y="105">A0</text>
<text x="65.3" y="107.5">A1</text>
<text x="69.4" y="103.4" transform="rotate(-90 69.4 103.4)">VCC</text>
<text x="72" y="103.4" transform="rotate(-90 72 103.4)">VDD</text>
<text x="74.3" y="105">D0</text>
<text x="74.3" y="107.5">D1</text>
<text x="74.5" y="103.2" transform="rotate(-90 74.5 103.2)">VEE</text>
<text x="25.5" y="112.1">J9</text>
<text x="31.4" y="113.4">+12V</text>
<text x="65.3" y="110.1">A2</text>
<text x="65.3" y="112.6">A3</text>
<text x="74.3" y="110.1">D2</text>
<text x="74.3" y="112.6">D3</text>
<text x="23.2" y="114.7">Jumper</text>
<text x="65.3" y="115.2">A4</text>
<text x="65.3" y="117.7">A5</text>
<text x="74.3" y="115.2">D4</text>
<text x="74.3" y="117.7">D5</text>
<text x="174" y="119.7">J8</text>
<text x="65.3" y="120.2">A6</text>
<text x="65.3" y="122.8">A7</text>
<text x="65.3" y="125.3">A8</text>
<text x="74.3" y="120.2">D6</text>
<text x="74.3" y="122.8">D7</text>
<text x="174" y="122.3">Jumper</text>
<text x="183.9" y="121.5">+12V</text>
<text x="185.1" y="124.1">-5V</text>
<text x="24.4" y="129.9">Jumper</text>
<text x="26.1" y="127.4">J10</text>
<text x="65.3" y="127.9">A9</text>
<text x="185.1" y="129.1">+5V</text>
<text x="65.3" y="132.9">~{CE}</text>
<text x="65.3" y="135.5">PGM</text>
<text x="23.2" y="143.9">Jumper</text>
<text x="24.9" y="141.3">J11</text>
<text x="38.1" y="138">-5V</text>
<text x="72" y="139.2" transform="rotate(-90 72 139.2)">GND</text>
<text x="73.3" y="143.1">UD13</text>
<text x="93.2" y="141.8">+5V</text>
<text x="194.8" y="138">GND</text>
<text x="69.1" y="146.7">GND</text>
<text x="73.3" y="145.6">2716</text>
<text x="91.9" y="154.5">A0</text>
<text x="96.1" y="152.9" transform="rotate(-90 96.1 152.9)">VCC</text>
<text x="98.7" y="152.9" transform="rotate(-90 98.7 152.9)">VDD</text>
<text x="100.9" y="154.5">D0</text>
<text x="101.2" y="152.7" transform="rotate(-90 101.2 152.7)">VEE</text>
<text x="91.9" y="157.1">A1</text>
<text x="91.9" y="159.6">A2</text>
<text x="100.9" y="157.1">D1</text>
<text x="100.9" y="159.6">D2</text>
<text x="91.9" y="162.2">A3</text>
<text x="91.9" y="164.7">A4</text>
<text x="91.9" y="167.2">A5</text>
<text x="100.9" y="162.2">D3</text>
<text x="100.9" y="164.7">D4</text>
<text x="100.9" y="167.2">D5</text>
<text x="91.9" y="169.8">A6</text>
<text x="91.9" y="172.3">A7</text>
<text x="100.9" y="169.8">D6</text>
<text x="100.9" y="172.3">D7</text>
<text x="91.9" y="174.9">A8</text>
<text x="91.9" y="177.4">A9</text>
<text x="91.9" y="182.5">~{CE}</text>
<text x="91.9" y="185">PGM</text>
<text x="98.7" y="188.7" transform="rotate(-90 98.7 188.7)">GND</text>
<text x="95.8" y="196.2">GND</text>
<text x="99.9" y="192.6">UD12</text>
<text x="99.9" y="195.2">2716</text>
</g>
<g font-size="1.8" fill="#a90000">
<text x="33.6" y="34">10</text>
<text x="34.2" y="31.5">9</text>
<text x="45.6" y="35.3">8</text>
<text x="33.6" y="36.6">12</text>
<text x="33.6" y="39.1">13</text>
<text x="65.8" y="45.8" transform="rotate(-90 65.8 45.8)">16</text>
<text x="55.2" y="49.3">1</text>
<text x="55.2" y="51.8">2</text>
<text x="74.9" y="49.3">15</text>
<text x="74.9" y="51.8">14</text>
<text x="88.9" y="50.5">12</text>
<text x="88.9" y="53.1">11</text>
<text x="96.3" y="48.3" transform="rotate(-90 96.3 48.3)">10</text>
<text x="102.2" y="50.5">9</text>
<text x="113" y="50.5">9</text>
<text x="124.4" y="53.1">8</text>
<text x="55.2" y="54.4">3</text>
<text x="74.9" y="54.4">13</text>
<text x="74.9" y="56.9">12</text>
<text x="74.9" y="59.4">11</text>
<text x="102.2" y="55.6">8</text>
<text x="112.4" y="55.6">10</text>
<text x="198" y="56.9">1</text>
<text x="198" y="59.4">2</text>
<text x="55.2" y="62">6</text>
<text x="55.2" y="64.5">5</text>
<text x="74.9" y="62">10</text>
<text x="75.5" y="64.5">9</text>
<text x="96.3" y="61" transform="rotate(-90 96.3 61)">13</text>
<text x="198" y="62">3</text>
<text x="198" y="64.5">4</text>
<text x="55.2" y="67.1">4</text>
<text x="75.5" y="67.1">7</text>
<text x="198" y="67.1">5</text>
<text x="198" y="69.6">6</text>
<text x="65.8" y="73.1" transform="rotate(-90 65.8 73.1)">8</text>
<text x="198" y="72.1">7</text>
<text x="198" y="74.7">8</text>
<text x="198" y="77.2">9</text>
<text x="197.4" y="79.8">10</text>
<text x="197.4" y="82.3">11</text>
<text x="197.4" y="84.8">12</text>
<text x="197.4" y="87.4">13</text>
<text x="197.4" y="89.9">14</text>
<text x="197.4" y="92.5">15</text>
<text x="197.4" y="95">16</text>
<text x="68.3" y="99.1" transform="rotate(-90 68.3 99.1)">24</text>
<text x="70.9" y="99.1" transform="rotate(-90 70.9 99.1)">19</text>
<text x="73.4" y="99.1" transform="rotate(-90 73.4 99.1)">21</text>
<text x="197.4" y="97.5">17</text>
<text x="197.4" y="100.1">18</text>
<text x="62.8" y="103.9">8</text>
<text x="62.8" y="106.4">7</text>
<text x="77.4" y="106.4">10</text>
<text x="78" y="103.9">9</text>
<text x="197.4" y="102.6">19</text>
<text x="197.4" y="105.2">20</text>
<text x="197.4" y="107.7">21</text>
<text x="62.8" y="109">6</text>
<text x="62.8" y="111.5">5</text>
<text x="77.4" y="109">11</text>
<text x="77.4" y="111.5">13</text>
<text x="197.4" y="110.2">22</text>
<text x="197.4" y="112.8">23</text>
<text x="31.7" y="119.1">2</text>
<text x="31.7" y="116.6">3</text>
<text x="62.8" y="114">4</text>
<text x="62.8" y="116.6">3</text>
<text x="62.8" y="119.1">2</text>
<text x="77.4" y="114">14</text>
<text x="77.4" y="116.6">15</text>
<text x="77.4" y="119.1">16</text>
<text x="197.4" y="115.3">24</text>
<text x="197.4" y="117.9">25</text>
<text x="31.7" y="121.7">1</text>
<text x="62.2" y="124.2">23</text>
<text x="62.8" y="121.7">1</text>
<text x="77.4" y="121.7">17</text>
<text x="169.9" y="124.5" transform="rotate(-90 169.9 124.5)">1</text>
<text x="172.5" y="124.5" transform="rotate(-90 172.5 124.5)">2</text>
<text x="197.4" y="120.4">26</text>
<text x="197.4" y="122.9">27</text>
<text x="197.4" y="125.5">28</text>
<text x="31.7" y="131.8">3</text>
<text x="62.2" y="126.7">22</text>
<text x="62.2" y="131.8">20</text>
<text x="197.4" y="128">29</text>
<text x="197.4" y="130.6">30</text>
<text x="31.7" y="136.9">1</text>
<text x="31.7" y="134.4">2</text>
<text x="62.2" y="134.4">18</text>
<text x="70.9" y="142.3" transform="rotate(-90 70.9 142.3)">12</text>
<text x="30.4" y="148.3">2</text>
<text x="30.4" y="145.8">3</text>
<text x="95" y="148.6" transform="rotate(-90 95 148.6)">24</text>
<text x="97.5" y="148.6" transform="rotate(-90 97.5 148.6)">19</text>
<text x="100.1" y="148.6" transform="rotate(-90 100.1 148.6)">21</text>
<text x="30.4" y="150.9">1</text>
<text x="89.5" y="153.4">8</text>
<text x="89.5" y="156">7</text>
<text x="104.1" y="156">10</text>
<text x="104.7" y="153.4">9</text>
<text x="89.5" y="158.5">6</text>
<text x="89.5" y="161">5</text>
<text x="104.1" y="158.5">11</text>
<text x="104.1" y="161">13</text>
<text x="89.5" y="163.6">4</text>
<text x="89.5" y="166.1">3</text>
<text x="104.1" y="163.6">14</text>
<text x="104.1" y="166.1">15</text>
<text x="88.9" y="173.7">23</text>
<text x="89.5" y="168.7">2</text>
<text x="89.5" y="171.2">1</text>
<text x="104.1" y="168.7">16</text>
<text x="104.1" y="171.2">17</text>
<text x="88.9" y="176.3">22</text>
<text x="88.9" y="181.4">20</text>
<text x="88.9" y="183.9">18</text>
</g>
<text font-size="1.8" fill="#009600" x="34.8" y="131.9">GND</text>
</svg>
